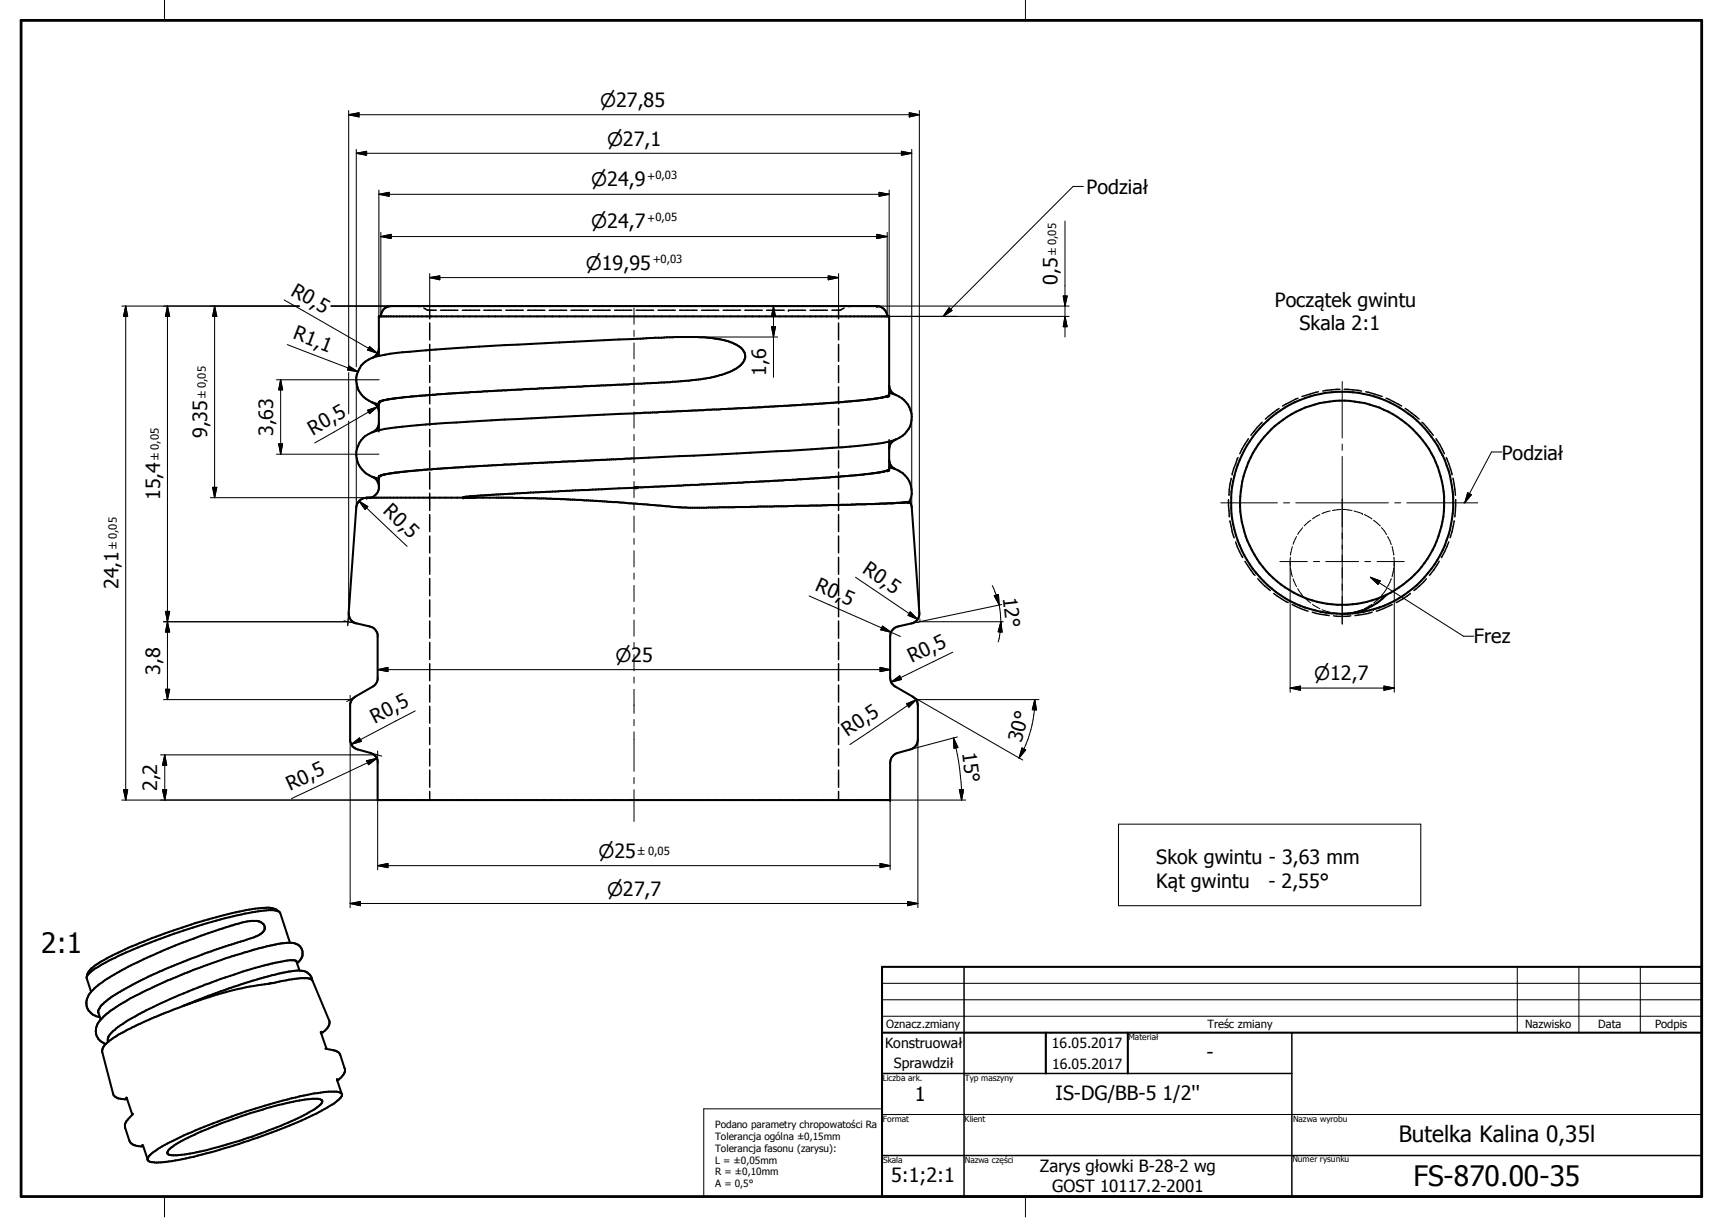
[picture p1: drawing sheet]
<svg xmlns="http://www.w3.org/2000/svg" width="297mm" height="210mm" viewBox="0 0 297 210" stroke-linecap="round" stroke-linejoin="round" font-family="sans-serif">
<g fill="none" stroke="#000" stroke-width=".35">
<path d="M65.7 54.5a1.79 1.79 0 0 1 1.7-1.8h83.8a1.88 1.88 0 0 1 1.7 1.8M64.1 69.3l.8 .5 .4 .9M65.3 69.7a4.5 4.5 0 0 1-3.9-4.7 4.2 4.2 0 0 1 3.5-3.6 77.2 77.2 0 0 1 11.9-1.3l10.1-.6 25.1-1.2 8.2-.2a14.4 14.4 0 0 1 7.1 1.5 1.95 1.95 0 0 1 .3 3.4 14.5 14.5 0 0 1-7.2 2.4l-4.9 .5-34.3 1.7-8.9 .6-5.5 .6-1.4 .5-.1 4.8M65.3 61.3v-6.8h88v13.6l-.7 .3-4.5 .6-10.1 .8-51.1 2.5-11.8 .7a74.9 74.9 0 0 0-10.2 1.3 4.1 4.1 0 0 0-3.4 3.4 4.1 4.1 0 0 0 2.2 4.2l1.6 .6M65.3 69.3h.1M65.3 60.3l-.5 .9-.6 .5M65.3 73.1l-.4 .9-.7 .5M153.3 67.7a4.4 4.4 0 0 1 3.8 5.2 4.3 4.3 0 0 1-3.3 3.1 95.6 95.6 0 0 1-13.9 1.4l-20.3 1.1-32.6 1.6-13.9 .8-5.1 .5-2.4 .6-.2 .1-.1 2.1a1.9 1.9 0 0 1-1.5 1.6M153.3 76.1v4.8l-.9 .4-1.5 .2-6.2 .7-7.5 .5-45.7 2.2-9.9 .6-1.8 .2 .3 .1M153.3 79.2l.1 .5a1.54 1.54 0 0 0 .9 1.1M153.3 66.4l.1 .6 .2 .4 .7 .6M154.4 75.7l-.8 .7-.3 1"/>
<path d="M61.8 86.4l.8-.5 .6-.1h25.1l11.8 .3 18.6 1.4 27.9-.5 7.4-.3 2.8-.3 .4 1 1.3 18.2a1.77 1.77 0 0 1-1.4 1.8l-2.2 .5a1.71 1.71 0 0 0-1.4 1.8v7.1a1.61 1.61 0 0 0 .8 1.5l3 1.8a1.75 1.75 0 0 1 .9 1.5v5.9l-.3 .9-.7 .7-2.7 .7-.7 .7-.3 .4v7h-88.4v-6.7a1.84 1.84 0 0 0-1.3-1.4l-2.4-.7a1.84 1.84 0 0 1-1-1.4v-6.4a1.85 1.85 0 0 1 .9-1.2l3.2-1.9 .6-.9v-7.9l-.3-.7a1.59 1.59 0 0 0-1.1-.8l-2.2-.5a1.68 1.68 0 0 1-1.4-1.8l1.3-18.2zM64.2 82.2l.6 .4 .5 1M65.3 82.1h.1M153.3 80.5a4.3 4.3 0 0 1 3.5 5.9M239.1 102.5a10.5 10.5 0 0 1-7.7 3.3M48 157a3.2 3.2 0 0 0-2.7-.5 60.5 60.5 0 0 0-12.4 2.8l-3.8 1.3a65.5 65.5 0 0 0-12.3 5.5 3.5 3.5 0 0 0-1.8 1.9v.1M17.2 175.3a2.53 2.53 0 0 1-2.2-1.8 2.53 2.53 0 0 1 .8-2.7 32.2 32.2 0 0 1 9-5.5 128 128 0 0 1 14.7-5.7l.9-.3a10.8 10.8 0 0 1 4.2-.5 1.19 1.19 0 0 1 1 1 1.19 1.19 0 0 1-.9 1.3l-.9 .4-6.9 2.2-3.2 1.2a85.8 85.8 0 0 0-10.8 4.8l-2.6 1.4-1.4 1a5.4 5.4 0 0 0-1.9 1.9l-.1 .5 .5 1.2M17.4 175.7a2.44 2.44 0 0 0 .8 4.2M31.5 173.4l.4-.2a66 66 0 0 1 14.5-3.7l2.9-.5a11.9 11.9 0 0 1 4.2-.3l.4 .4 2.8 6.7a2.04 2.04 0 0 1-1.1 2.2l-.2 .1M50 162.5l-1.8-5.3a3.2 3.2 0 0 0-2.7-.3l-2.1 .3a103.1 103.1 0 0 0-21 6.7l-4.2 2a8.1 8.1 0 0 0-3.3 2.4l.8 2.6M51.2 166l.6-.6 .2-.4a1.36 1.36 0 0 0 .1-1.2 1.89 1.89 0 0 0-1.8-1.3 31.7 31.7 0 0 0-8.1 1.6l-3.2 1-5.7 2.1-6.7 2.8a38.8 38.8 0 0 0-8.4 4.8l-.8 .9M51.6 167.3l-.5-1.7h-.1a9.8 9.8 0 0 0-4 .4 112.2 112.2 0 0 0-23.4 9l-.3 .2a13.6 13.6 0 0 0-4.5 3.2l-.2 .6v.5"/>
<path d="M53.8 168.9a2.02 2.02 0 0 0-2.2-1.6h-.8a71.4 71.4 0 0 0-14.5 4.2l-9.3 3.7a53.3 53.3 0 0 0-7.6 3.8l-1.4 1.2-.3 .4-.1 .6 1.9 7.2a1.59 1.59 0 0 0 1.6 1h.8M55.3 177.8l1 3M152.1 166.6h141.3v39.6h-141.3zM152.1 178h141.3M180.3 178v7M194.4 178v7M21.8 189.1l1 3M22.9 191.9l-.8 1a1.53 1.53 0 0 0-.5 1.5l.7 2.2a2.17 2.17 0 0 0 2.4 1M24.6 197.3l.9 2.7a4.2 4.2 0 0 0 2.6 .3 83.2 83.2 0 0 0 16.3-4.3 77.7 77.7 0 0 0 10.6-4.4l.5-.3a9.4 9.4 0 0 0 3.3-2.3 .55 .55 0 0 0 0-.6 .55 .55 0 0 0-.5-.2 27.1 27.1 0 0 0-8.7 1.3 102.6 102.6 0 0 0-21.7 8.1 6.4 6.4 0 0 0-2.4 2l-.1 .3M29.3 198a37.5 37.5 0 0 1 8.7-4.4l3.6-1.2a60.1 60.1 0 0 1 12.3-3 2.01 2.01 0 0 1 1.4 .1l.2 .2a1.78 1.78 0 0 1-1.1 1.4l-2 1.1-2.7 1.3-6.2 2.4-5.8 1.8-3.8 .9a13.3 13.3 0 0 1-4.9 .4 .62 .62 0 0 1 .3-1zM56.1 180.7l1.3 .3a1.43 1.43 0 0 1 1.3 .8l.8 2.4a2.2 2.2 0 0 1-1.4 2M58.1 186l.8 2.6"/>
<circle cx="231.4" cy="86.6" r="17.6"/>
<circle cx="231.4" cy="86.6" r="19.1"/>
</g>
<g fill="none" stroke="#000" stroke-width=".25">
<path d="M71.6 52.7l.7 .1M73.1 53.1l.6 .4h1.5M74.1 53.5v1.4M74.1 55.7v2.9M74.1 59.4v2.9M75.9 53.5h3M79.7 53.5h3M83.4 53.5h3M87.2 53.5h3M90.9 53.5h3M94.7 53.5h3M98.4 53.5h3"/>
<path d="M102.2 53.5h3M106 53.5h2.9M109.7 53.5h3M113.4 53.5h3M117.2 53.5h3M120.9 53.5h3M124.7 53.5h3M128.4 53.5h3M132.2 53.5h3M135.9 53.5h.1M135.9 53.5h3M139.7 53.5h3"/>
<path d="M144.6 53.5v1.4M144.6 55.7v2.9M144.6 59.4v2.9M145.5 53.1l-.6 .4h-1.5M147 52.7l-.7 .1M65.3 74.1v.2M65.3 74.3v.1M74.1 63v2.9M74.1 66.7v2.9M74.1 70.4v2.9M74.1 74v3M74.1 77.7v2.9"/>
<path d="M144.6 63v2.9M144.6 66.7v2.9M144.6 70.4v2.9M144.6 74v3M144.6 77.7v2.9M153.3 75.8v.1M153.3 76v.1M213.4 78.9l-1 2.8M215.2 75.6l-1.5 2.6M217.6 72.8l-2 2.2M220.5 70.4l-2.4 1.8M223.8 68.6l-2.7 1.4"/>
<path d="M227.3 67.5l-2.9 .8M231 67.1l-3 .3M231.7 67.1l3 .3M235.5 67.5l2.8 .8M239 68.6l2.6 1.4M242.3 70.4l2.3 1.8M245.1 72.8l2 2.2M247.6 75.6l1.4 2.6M249.3 78.9l1 2.8M74.1 81.4v2.9M74.1 85v3M74.1 88.7v2.9"/>
<path d="M74.1 92.4v2.9M74.1 96.1v2.9M74.1 99.7v3M144.6 81.4v2.9M144.6 85v3M144.6 88.7v2.9M144.6 92.4v2.9M144.6 96.1v2.9M144.6 99.7v3M156.8 86.4h.1M211.8 86.1l.2 3M212 89.8l.8 2.9"/>
<path d="M212.3 82.4l-.4 2.9M212.4 81.7h.1M213 93.4l1.2 2.7M214.6 96.7l1.8 2.4M216.8 99.7l2.2 2.1M245.9 99.7l-2.1 2.1M248.1 96.7l-.9 1.5-.8 .9M249.8 93.4l-1.3 2.7M250.3 81.7h.1M250.5 82.4l.4 2.9M250.7 89.8l-.7 2.9M250.9 86.1l-.1 3"/>
<path d="M74.1 103.4v2.9M74.1 107v3M74.1 110.7v3M74.1 114.4v2.9M74.1 118.1v2.9M144.6 103.4v2.9M144.6 107v3M144.6 110.7v3M144.6 114.4v2.9M144.6 118.1v2.9M219.6 102.3l2.5 1.5M222.8 104.2l2.7 1.1"/>
<path d="M226.2 105.5l2.9 .6M229.9 106.1h3M235.6 105.3l-1.2 .2M236.6 105.5l-3 .6M236.8 105h.1M237.9 104.6l-1.1 .4M240 104.2l-2.7 1.1M243.2 102.3l-2.5 1.5M74.1 121.7v2.9M74.1 125.4v2.9M74.1 129.1v2.9M74.1 132.7v3"/>
<path d="M74.1 136.4v1.5M144.6 121.7v2.9M144.6 125.4v2.9M144.6 129.1v2.9M144.6 132.7v3M144.6 136.4v1.5M166.2 166.6v39.6M222.7 178v28.2M152.1 199.1h141.3M152.1 185h70.6"/>
</g>
<g fill="#000">
<circle cx="65.3" cy="54.5" r=".18"/>
<circle cx="151.2" cy="52.7" r=".18"/>
<circle cx="65.3" cy="69.3" r=".18"/>
<circle cx="65.4" cy="69.3" r=".18"/>
<circle cx="65.4" cy="69.2" r=".18"/>
<circle cx="65.6" cy="69.2" r=".18"/>
<circle cx="153" cy="68.3" r=".18"/>
<circle cx="153.2" cy="68.2" r=".18"/>
<circle cx="153.2" cy="68.1" r=".18"/>
<circle cx="153.3" cy="68.1" r=".18"/>
<circle cx="153.3" cy="68" r=".18"/>
<circle cx="63.2" cy="85.8" r=".18"/>
<circle cx="65.3" cy="82.2" r=".18"/>
<circle cx="65.4" cy="82.1" r=".18"/>
<circle cx="65.4" cy="82" r=".18"/>
<circle cx="79.8" cy="85.7" r=".18"/>
<circle cx="109.6" cy="84" r=".18"/>
<circle cx="153" cy="81.1" r=".18"/>
<circle cx="153.2" cy="81" r=".18"/>
<circle cx="153.2" cy="80.9" r=".18"/>
<circle cx="153.3" cy="80.9" r=".18"/>
<circle cx="156.4" cy="86.5" r=".18"/>
<circle cx="156.5" cy="86.5" r=".18"/>
<circle cx="156.7" cy="86.5" r=".18"/>
<circle cx="156.8" cy="86.5" r=".18"/>
<circle cx="156.8" cy="86.4" r=".18"/>
<circle cx="153.5" cy="137.9" r=".18"/>
<circle cx="55.3" cy="177.8" r=".18"/>
<circle cx="21.8" cy="189.2" r=".18"/>
<circle cx="58.1" cy="186" r=".18"/>
</g>
<g fill="none" stroke="#000" stroke-width=".17">
<path d="M28.4 0v3.5M176.8 0v3.5M109.3 53.1v2.8M109.3 56.9v1.1M109.3 59.1v2.7M109.3 62.9v1.1M109.3 65v2.8M109.3 68.9v1M109.3 71v2.8M109.3 74.9v1M109.3 77v2.8M231.4 65.7v9.8"/>
<path d="M231.4 76.5v1.1M231.4 78.7v28.9M109.3 80.8v1.1M109.3 83v2.8M109.3 86.8v1.1M109.3 88.9v2.8M109.3 92.8v1M109.3 94.9v2.8M109.3 98.8v1M210.5 86.7h9.7M220.6 96.8h4.8M221.3 86.7h1"/>
<path d="M222.5 96.1v1.4M222.5 97.9l.3 1.5M222.8 94.2l-.3 1.5M222.9 99.7l.6 1.4M223.4 86.7h15.9M223.5 92.5l-.6 1.3M224.6 90.9l-.9 1.2M226 89.7l-1.2 .9M226.4 96.8h1.1M227.5 88.7l-1.2 .7M228.6 96.8h5.6M229.3 88.1l-1.4 .4"/>
<path d="M231.2 87.8l-1.5 .2M231.6 87.8l1.5 .2M233.4 88.1l1.5 .4M234.9 88.5h.1M235.2 88.7l1.3 .7M235.3 96.8h1M236.8 89.7l1.1 .9M237.4 96.8h4.7M238.2 90.9l.9 1.2M239.2 92.5l.7 1.3M239.9 99.7l-.7 1.4M240 94.2l.3 1.5"/>
<path d="M240.3 97.9l-.3 1.5M240.3 96.1v1.4M240.4 86.7h1.1M242.5 86.7h9.8M109.3 100.9v2.8M109.3 104.7v1.1M109.3 106.8v2.8M109.3 110.7v1.1M109.3 112.8v2.8M109.3 116.7v1M109.3 118.8v4.1M157.6 107.4h-.5"/>
<path d="M158.5 105.6v.5M158.6 106.6v.5l-.5 .2M223.7 101.4l.9 1.3M224.8 102.9l1.2 1M226.3 104.1l1.2 .8M227.9 105.1l1.4 .4M229.7 105.6l1.5 .1M233.1 105.6l-1.5 .1M234.9 105.1h.1M234.9 105.1l-1.5 .4M236.5 104.1l-1.3 .8M237.9 102.9l-1.1 1"/>
<path d="M239.1 101.4l-.9 1.3M109.3 124v1.1M109.3 126.1v6.8M109.3 134v1M109.3 136.1v5.5M157.3 120.1l.3 .1M157.9 120.4l.3 .2v.3M158.2 121.2v.4M28.4 206.2v3.5M176.8 206.2v3.5"/>
</g>
<path d="M3.6 3.5h289.8v202.7h-289.8z" fill="none" stroke="#000" stroke-width=".48"/>
<g fill="none" stroke="#000" stroke-width=".18">
<path d="M60.1 19.8l1.8-.4v.8zM60.1 19.8h98.4M60.1 19v44.5M156.8 19.4l1.7 .4-1.7 .4zM158.5 19v86.7M61.4 26.4l1.8-.3v.7zM61.4 25.7v37.5M61.4 26.4h95.8M65.3 33.5l1.8-.4v.7zM65.3 33.5h88M65.3 32.8v21.7M151.5 33.1l1.8 .4-1.8 .3z"/>
<path d="M153.3 32.8v21.7h31M155.4 26.1l1.8 .3-1.8 .4zM157.2 25.7v61.7M183.6 38.1v20M186.8 32.1h-1.8l-22.4 22.4M21 52.7h30.6M21.7 52.7l.3 1.8h-.7zM21.7 52.7v85.2M28.9 52.7l.3 1.8h-.7zM28.9 52.7v67.9M37 52.7l.4 1.8h-.7zM37 52.7v33.1"/>
<path d="M49 51.7l16.1 9.2M49.5 59.4l12.2 4.7M57.1 52.7h10.3M63.7 59.7l1.4 1.2-1.7-.6zM65.7 40.8l1.7-.4v.7zM65.7 40.8h87.2M65.7 40v14.5M74.1 47.8l1.7-.3v.7zM74.1 47.8h70.5M74.1 47.2v6.3M118.6 58.1h15.5M133 56.3h.7l-.4 1.8z"/>
<path d="M133.3 52.7l.4 1.8h-.7zM133.3 52.7v12.3M142.8 47.5l1.8 .3-1.8 .4zM144.6 47.2v6.3M151.2 40.4l1.7 .4-1.7 .3zM151.2 52.7h33.1M152.9 40v14.5M163.6 53l.5 .5-1.5 1zM183.3 51h.7l-.4 1.7zM183.6 54.5l.4 1.8h-.7zM47.7 78.3h17.6M47.7 65.4h17.7"/>
<path d="M48 76.5h.7l-.3 1.8zM48.4 65.4l.3 1.8h-.7zM48.4 65.4v12.9M60.1 64.2v7.1M60.1 72.6v33.1M60.2 63.1l1.5 1-1.8-.3zM61.4 64.6v22.9M61.4 65.7a4.2 4.2 0 0 0 2.8 3.6M63.4 70.7l1.7-.6-1.4 1.2zM64.2 61.7a4.1 4.1 0 0 0-2.8 3.6M65.1 70.1l-10.8 6.2M258.9 77.9h-1.8l-4.6 8.8"/>
<path d="M36.3 85.8h26.9M36.7 84h.7l-.4 1.8zM61.9 86.4l1.5 .9-.5 .5zM61.9 86.4l8.3 7.7M147.5 99.5l10.7 7.2M222.4 96.9v22.4M236.3 99.5l1.7 .6-.4 .6zM236.3 99.5l16 10.1h1.8M240.4 96.9v22.4M252.3 86.7h2.5M253 84.9l.7 .4-1.2 1.4zM28.2 107.1h31.8"/>
<path d="M28.5 105.4h.7l-.3 1.7zM28.5 118.8h.7l-.3 1.8zM28.9 107.1l.3 1.8h-.7zM59.3 107l2.2 .4M60.1 105.6l-.2 2.2M60.4 119.8v1.8M65.1 115.4l1.8-.4v.7zM65.1 115.4h88.4M139.5 102.7l14.1 6.3M151.7 115l1.8 .4-1.8 .3zM152.1 107.9l1.5 1.1-1.8-.5zM153.6 117.6l1.5-1.1 .3 .6z"/>
<path d="M153.6 109l1.6 .7M156.9 105.5l1.3 1.2-1.7-.7zM158.6 107.1h14.4M164.2 112.4l-10.6 5.2M171.1 100.9l.6 1.6 .6 1.7M171.4 102.7l.7-.3 .2 1.8zM172.3 104.2l.2 2.9M172.5 107.1l.3 1.8h-.7zM172.5 107.1l-.1 1.8-.3 1.7M172.7 104.2l-15.6 3.2M222.4 118.6l1.8-.4v.8zM222.4 118.6h18"/>
<path d="M238.6 118.2l1.8 .4-1.8 .4zM21 137.9h44.1v12M21.3 136.1h.7l-.3 1.8zM27.7 130.1h37.4M28 136.1h.7l-.3 1.8zM28.2 120.6h32.2M28.4 130.1l.3 1.8h-.7zM28.4 130.1v7.8M60.4 127.5v.1M60.4 127.8v28.6M60.6 128.3l1.4-1.1 .3 .6zM61.3 120.1l-1.5 .8"/>
<path d="M63.2 131.1l1.8-.4-1.5 1.1zM63.8 129.8l2 .5M65 130.7l-14.8 6.9M65.1 129.4v1.8M65.1 131.4h.1M71.6 122.5l-11 5.8M156.3 121.3l1.6-.7-1.2 1.3zM157.3 120.1h.1M157.6 120.2l18.7 10.8M157.9 120.6l-11.4 7.7M158.2 120.6h20.9M158.2 127.5v28.9"/>
<path d="M164.4 127.2l.7 1.6-.6 .1zM164.4 127.2a40.1 40.1 0 0 1 1.4 10.7M165.1 127l-8.2 2.2M165.4 136.1h.7l-.3 1.8zM166.5 137.9h-13v12M176.2 128.9l.6 .3-1.1 1.4zM178.4 120.6l.3 1.7h-.7zM178.4 120.6a19.8 19.8 0 0 1-2.7 10M60.4 155.7l1.7-.3v.7zM60.4 155.7h97.8M65.1 149.2l1.8-.4v.7zM65.1 149.2h88.4"/>
<path d="M151.7 148.8l1.8 .4-1.8 .3zM156.5 155.4l1.7 .3-1.7 .4zM192.8 142h52.1v14.1h-52.1zM152.1 169.5h141.3M152.1 172.3h141.3M152.1 175.1h141.3M180.3 178v7M261.6 166.6v11.4M272.2 166.6v11.4M282.8 166.6v11.4M152 180.6v25.7h-47.3M152 191.1h-30.7v15"/>
<path d="M152.1 192.1h141.3"/>
</g>
<g fill="#000">
<path d="M60.1 19.8l1.8-.4v.8zM61.4 26.4l1.8-.3v.7zM65.3 33.5l1.8-.4v.7zM151.5 33.1l1.8 .4-1.8 .3zM155.4 26.1l1.8 .3-1.8 .4zM156.8 19.4l1.7 .4-1.7 .4zM21.7 52.7l.3 1.8h-.7zM28.9 52.7l.3 1.8h-.7zM37 52.7l.4 1.8h-.7zM65.7 40.8l1.7-.4v.7zM74.1 47.8l1.7-.3v.7zM133 56.3h.7l-.4 1.8z"/>
<path d="M133.3 52.7l.4 1.8h-.7zM142.8 47.5l1.8 .3-1.8 .4zM151.2 40.4l1.7 .4-1.7 .3zM163.6 53l.5 .5-1.5 1zM183.3 51h.7l-.4 1.7zM183.6 54.5l.4 1.8h-.7zM48 76.5h.7l-.3 1.8zM48.4 65.4l.3 1.8h-.7zM60.2 63.1l1.5 1-1.8-.3zM63.7 59.7l1.4 1.2-1.7-.6zM63.4 70.7l1.7-.6-1.4 1.2zM36.7 84h.7l-.4 1.8z"/>
<path d="M61.9 86.4l1.5 .9-.5 .5zM253 84.9l.7 .4-1.2 1.4zM28.5 105.4h.7l-.3 1.7zM28.5 118.8h.7l-.3 1.8zM28.9 107.1l.3 1.8h-.7zM65.1 115.4l1.8-.4v.7zM151.7 115l1.8 .4-1.8 .3zM152.1 107.9l1.5 1.1-1.8-.5zM153.6 117.6l1.5-1.1 .3 .6zM156.9 105.5l1.3 1.2-1.7-.7zM171.4 102.7l.7-.3 .2 1.8zM172.5 107.1l.3 1.8h-.7z"/>
<path d="M222.4 118.6l1.8-.4v.8zM236.3 99.5l1.7 .6-.4 .6zM238.6 118.2l1.8 .4-1.8 .4zM21.3 136.1h.7l-.3 1.8zM28 136.1h.7l-.3 1.8zM28.4 130.1l.3 1.8h-.7zM60.6 128.3l1.4-1.1 .3 .6zM63.2 131.1l1.8-.4-1.5 1.1zM156.3 121.3l1.6-.7-1.2 1.3zM164.4 127.2l.7 1.6-.6 .1zM165.4 136.1h.7l-.3 1.8zM176.2 128.9l.6 .3-1.1 1.4z"/>
<path d="M178.4 120.6l.3 1.7h-.7zM60.4 155.7l1.7-.3v.7zM65.1 149.2l1.8-.4v.7zM151.7 148.8l1.8 .4-1.8 .3zM156.5 155.4l1.7 .3-1.7 .4z"/>
</g>
<g font-size="4.8">
<text x="7.1" y="164.3">2:1</text>
<text x="243.7" y="204.4">FS-870.00-35</text>
</g>
<text font-size="3.9" x="241.1" y="196.7">Butelka Kalina 0,35l</text>
<g font-size="3.4">
<text x="187.3" y="33.4">Podział</text>
<text x="50" y="50.8" transform="rotate(30 50 50.8)">R0,5</text>
<text x="182.3" y="49.1" transform="rotate(-90 182.3 49.1)">0,5</text>
<text x="219.8" y="52.8">Początek gwintu</text>
<text x="50.4" y="58.3" transform="rotate(21 50.4 58.3)">R1,1</text>
<text x="224" y="56.9">Skala 2:1</text>
<text x="132.1" y="64.7" transform="rotate(-90 132.1 64.7)">1,6</text>
<text x="35.7" y="75.5" transform="rotate(-90 35.7 75.5)">9,35</text>
<text x="47.1" y="75.2" transform="rotate(-90 47.1 75.2)">3,63</text>
<text x="53.9" y="75.1" transform="rotate(-30 53.9 75.1)">R0,5</text>
<text x="258.9" y="79.2">Podział</text>
<text x="27.6" y="86.2" transform="rotate(-90 27.6 86.2)">15,4</text>
<text x="65.9" y="88.3" transform="rotate(43 65.9 88.3)">R0,5</text>
<text x="20.4" y="101.6" transform="rotate(-90 20.4 101.6)">24,1</text>
<text x="140.4" y="101.7" transform="rotate(24 140.4 101.7)">R0,5</text>
<text x="148.5" y="98.6" transform="rotate(34 148.5 98.6)">R0,5</text>
<text x="172.9" y="103" transform="rotate(84 172.9 103)">12°</text>
<text x="254.1" y="110.9">Frez</text>
<text x="27.6" y="116.2" transform="rotate(-90 27.6 116.2)">3,8</text>
<text x="157.2" y="114.3" transform="rotate(-26 157.2 114.3)">R0,5</text>
<text x="64.6" y="124.7" transform="rotate(-27 64.6 124.7)">R0,5</text>
<text x="146.1" y="127" transform="rotate(-34 146.1 127)">R0,5</text>
<text x="165.9" y="129.8" transform="rotate(82 165.9 129.8)">15°</text>
<text x="176.1" y="128.1" transform="rotate(-75 176.1 128.1)">30°</text>
<text x="27.1" y="136.4" transform="rotate(-90 27.1 136.4)">2,2</text>
<text x="50" y="136.3" transform="rotate(-25 50 136.3)">R0,5</text>
<text x="199.3" y="148.9">Skok gwintu - 3,63 mm</text>
<text x="199.3" y="153">Kąt gwintu</text>
<text x="218.7" y="153">- 2,55°</text>
<text x="208" y="182.6">-</text>
<text x="157.7" y="189.8">1</text>
<text x="182" y="189.6">IS-DG/BB-5 1/2''</text>
<text x="153.6" y="203.7">5:1;2:1</text>
</g>
<g font-size="3.2">
<text x="103.5" y="18.5">⌀27,85</text>
<text x="104.6" y="25.1">⌀27,1</text>
<text x="101.9" y="32.1">⌀24,9</text>
<text x="101.9" y="39.4">⌀24,7</text>
<text x="101" y="46.5">⌀19,95</text>
<text x="106.1" y="114">⌀25</text>
<text x="226.6" y="117.3">⌀12,7</text>
<text x="103.2" y="147.8">⌀25</text>
<text x="104.6" y="154.4">⌀27,7</text>
</g>
<g font-size="2.9">
<text x="179.3" y="202">Zarys głowki B-28-2 wg</text>
<text x="181.4" y="205.5">GOST 10117.2-2001</text>
</g>
<g font-size="2.4">
<text x="152.6" y="180.6">Konstruował</text>
<text x="154.1" y="184.1">Sprawdził</text>
<text x="181.4" y="180.6">16.05.2017</text>
<text x="181.4" y="184.2">16.05.2017</text>
</g>
<g font-size="1.9">
<text x="111.6" y="30.9">+0,03</text>
<text x="111.6" y="38.2">+0,05</text>
<text x="112.5" y="45.3">+0,03</text>
<text x="152.8" y="177.1">Oznacz.zmiany</text>
<text x="208.2" y="177.1">Treśc zmiany</text>
<text x="262.9" y="177.2">Nazwisko</text>
<text x="275.5" y="177.2">Data</text>
<text x="285.3" y="177.1">Podpis</text>
</g>
<g font-size="1.8">
<text x="182.1" y="44" transform="rotate(-90 182.1 44)">±0,05</text>
<text x="35.5" y="68.6" transform="rotate(-90 35.5 68.6)">±0,05</text>
<text x="27.4" y="79.2" transform="rotate(-90 27.4 79.2)">±0,05</text>
<text x="20.1" y="94.6" transform="rotate(-90 20.1 94.6)">±0,05</text>
<text x="110" y="147.3">±0,05</text>
</g>
<g font-size="1.7">
<text x="123.3" y="194.3">Podano parametry chropowatości Ra</text>
<text x="123.3" y="196.4">Tolerancja ogólna ±0,15mm</text>
<text x="123.3" y="198.5">Tolerancja fasonu (zarysu):</text>
<text x="123.3" y="200.5">L = ±0,05mm</text>
<text x="123.3" y="202.6">R = ±0,10mm</text>
<text x="123.3" y="204.6">A = 0,5°</text>
</g>
<g font-size="1.5">
<text x="194.6" y="179.2">Materiał</text>
<text x="152.2" y="186.3">Liczba ark.</text>
<text x="166.3" y="186.2">Typ maszyny</text>
<text x="152.2" y="193.3">Format</text>
<text x="166.3" y="193.3">Klient</text>
<text x="222.9" y="193.4">Nazwa wyrobu</text>
<text x="152.2" y="200.5">Skala</text>
<text x="166.3" y="200.5">Nazwa części</text>
<text x="222.8" y="200.3">Numer rysunku</text>
</g>
</svg>
